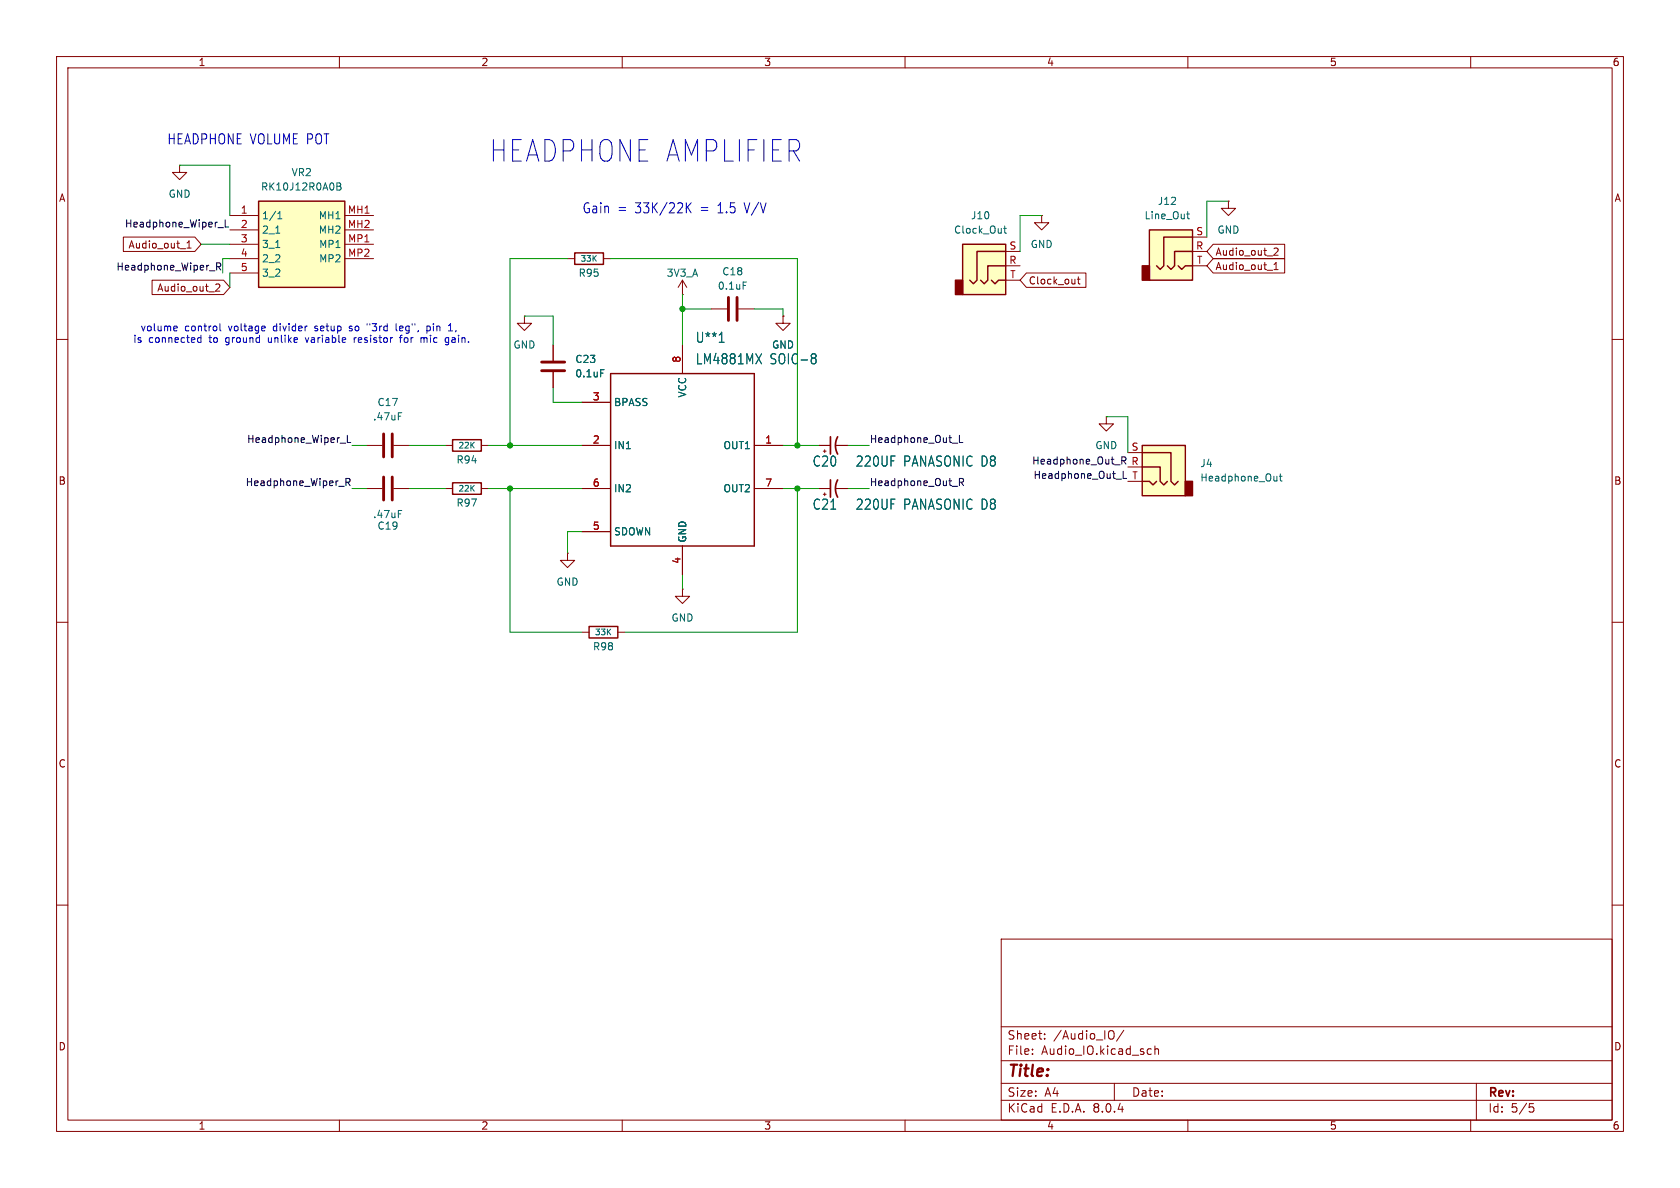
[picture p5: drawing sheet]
<svg xmlns="http://www.w3.org/2000/svg" width="297mm" height="210mm" viewBox="0 0 297 210" stroke-linecap="round" stroke-linejoin="round" font-family="sans-serif">
<g fill="none" stroke="#840000" stroke-width=".18">
<path d="M10 10h277v190h-277zM12 12h273v186h-273zM60 10v2M110 10v2M160 10v2M210 10v2M260 10v2M184.1 38.1v1.3h1.3l-1.3 1.2-1.2-1.2h1.2M184.1 38.1h.1M10 60h2M285 60h2M64.8 86.4h2.8"/>
<path d="M69.6 86.4h2.8M100.3 97.8v1.3h1.3l-1.3 1.2-1.2-1.2h1.2M100.3 97.8h.1M10 110h2M102.9 111.8h1.2M109.2 111.8h1.3M285 110h2M10 160h2M285 160h2M177 166h108v32h-108zM60 198v2M110 198v2"/>
<path d="M160 198v2M177 194.5h108M177 191.5h108M177 187.5h108M177 181.5h108M182.5 186.3v.1M182.5 185.5v.1M184.7 183.6v.1M184.7 182.8v.1M196.7 182.3a1.07 1.07 0 0 1 0 1.3M197 191.5v3M198.7 182.1l-1.3 2"/>
<path d="M203.1 185.4l.4 .1M203.5 186.3l-.4 .1M204.2 185.5l.2-.1 .3 .1 .1 .9M204.2 184.9v1.5M210 198v2M260 198v2M261 191.5v6.5M270.4 195.1h.7M270.5 195.7h.4l.3 .3-.2 .5-.5 .1"/>
</g>
<path d="M67.8 84.3v4.1M69.3 84.3v4.1" fill="none" stroke="#840000" stroke-width=".51"/>
<path d="M70.4 90.2h.6" fill="none" stroke="#006464" stroke-width=".18"/>
<path d="M104.1 110.7h5.1v2.1h-5.1z" fill="none" stroke="#840000" stroke-width=".25"/>
<path d="M170.2 43.2h7.6v8.9h-7.6z" fill="#ffffc2"/>
<path d="M168.9 49.5h1.3v2.6h-1.3z" fill="#840000" stroke="#840000" stroke-width=".25"/>
<path d="M170.2 43.2h7.6v8.9h-7.6zM175.3 49.5l.6 .7 .6-.7h1.3M177.8 47h-3.2v2.5l-.6 .7-.6-.7M177.8 44.5h-5.1v5l-.6 .7-.7-.7M107.9 66h25.4v30.5h-25.4z" fill="none" stroke="#840000" stroke-width=".25"/>
<g fill="none" stroke="#840000" stroke-width=".18">
<path d="M125.7 54.6h2.8M130.6 54.6h2.7M138.4 55.9v1.3h1.3l-1.3 1.2-1.2-1.2h1.2M138.4 55.9h.1M177.8 47h2.5M177.8 44.5h2.5M177.8 49.5h2.5M102.9 78.7h5M102.9 71.1h5M120.6 61v5M133.3 78.7h5.1M144.8 78.7h2"/>
<path d="M145.5 79.8h.5M145.8 79.5v.5M147.8 78.7h2.1M195.6 73.7v1.2h-1.3l1.3 1.3 1.2-1.3h-1.2M195.6 73.7h.1M102.9 94h5M102.9 86.4h5M120.6 96.5v5.1M133.3 86.4h5.1M144.8 86.4h2M145.5 87.4h.5M145.8 87.1v.5"/>
<path d="M147.8 86.4h2.1M120.6 104.1v1.3h1.3l-1.3 1.3-1.2-1.3h1.2M120.6 104.1h.1"/>
</g>
<path d="M177.6 39.9v1.1l.3 .2M131.4 49.9h.6M177.4 40.4h.5M127.2 60.5h.8M133.6 62.5l1 1.8M134.6 62.5l-1 1.8M143.7 62.5l.4 .1 .2 .3-.3 .4M143.7 63.3h.3M144 63.3l.3 .3v.4l-.2 .2-.4 .1" fill="none" stroke="#006464" stroke-width=".18"/>
<path d="M128.8 52.6v4M130.3 52.6v4" fill="none" stroke="#840000" stroke-width=".51"/>
<path d="M146.8 77.2v3.1M148.1 77.2a3.2 3.2 0 0 0 0 3.1M146.8 84.8v3.1M148.1 84.8a3.2 3.2 0 0 0 0 3.1" fill="none" stroke="#840000" stroke-width=".3"/>
<path d="M201.9 78.7h7.6v8.9h-7.6z" fill="#ffffc2"/>
<path d="M209.5 85.1h1.3v2.5h-1.3z" fill="#840000" stroke="#840000" stroke-width=".25"/>
<path d="M101.6 44.7h5.1v2h-5.1zM80 77.7h5.1v2.1h-5.1zM201.9 78.7h7.6v8.9h-7.6zM80 85.3h5.1v2.1h-5.1zM201.9 85.1h1.3l.6 .6 .7-.6M201.9 82.6h3.2v2.5l.6 .6 .7-.6M201.9 80h5.1v5.1l.6 .6 .7-.6" fill="none" stroke="#840000" stroke-width=".25"/>
<g fill="none" stroke="#840000" stroke-width=".18">
<path d="M31.7 29.2v1.3h1.3l-1.3 1.3-1.2-1.3h1.2M31.7 29.2h.1M92.7 55.9v1.3h1.3l-1.3 1.2-1.3-1.2h1.3M92.7 55.9h.1M100.3 45.7h1.3M106.7 45.7h1.2M120.6 52.1h.1M120.6 49.5l-.7 1.3M120.6 49.5v2.6M120.6 49.5l.8 1.3M78.7 78.7h1.3M85.1 78.7h1.3"/>
<path d="M97.8 61v2.8M97.8 65.8v2.8M78.7 86.4h1.3M85.1 86.4h1.3M199.4 82.6h2.5M199.4 80h2.5M199.4 85.1h2.5"/>
</g>
<path d="M106.2 65.3h.6M225.7 84.2v.8M225.7 84.9l-.1 .1M226.2 84.2h.5M226.4 83.8v1.1l.3 .1" fill="none" stroke="#006464" stroke-width=".18"/>
<path d="M95.8 64h4M95.8 65.5h4" fill="none" stroke="#840000" stroke-width=".51"/>
<path d="M45.7 35.6h15.3v15.2h-15.3z" fill="#ffffc2"/>
<path d="M45.7 35.6h15.3v15.2h-15.3z" fill="none" stroke="#840000" stroke-width=".25"/>
<g fill="none" stroke="#840000" stroke-width=".18">
<path d="M40.6 38.1h5.1M61 38.1h5M217.2 35.6v1.2h1.2l-1.2 1.3-1.3-1.3h1.3M217.2 35.6h.1M40.6 40.6h5.1M40.6 43.2h5.1M40.6 45.7h5.1M40.6 48.3h5.1M61 40.6h5M61 43.2h5M61 45.7h5M64.8 78.7h2.8"/>
<path d="M69.6 78.7h2.8"/>
</g>
<path d="M49.1 38.7h.7M49.1 37.8l.4-.4v1.3M59.6 32.3h.4l.2 .3-.2 .3 .2 .2 .1 .3-.2 .2h-.5zM59.6 32.9h.4M48.7 41.2h.8M48.7 43.8h.8M70.4 73h.6" fill="none" stroke="#006464" stroke-width=".18"/>
<path d="M67.8 76.7v4.1M69.3 76.7v4.1" fill="none" stroke="#840000" stroke-width=".51"/>
<path d="M203.2 40.6h7.6v8.9h-7.6z" fill="#ffffc2"/>
<path d="M201.9 47h1.3v2.5h-1.3z" fill="#840000" stroke="#840000" stroke-width=".25"/>
<path d="M203.2 40.6h7.6v8.9h-7.6zM208.3 47l.6 .6 .6-.6h1.3M210.8 44.5h-3.2v2.5l-.6 .6-.6-.6M210.8 41.9h-5.1v5.1l-.6 .6-.6-.6" fill="none" stroke="#840000" stroke-width=".25"/>
<g fill="none" stroke="#840000" stroke-width=".18">
<path d="M21.8 41.9h12.6l1.2 1.3-1.2 1.3h-12.6zM26.9 49.5h12.6l1.1 1.3-1.1 1.3h-12.6zM33.1 43.9h.7M33.1 42.9l.3-.3v1.3M38.1 50.3l.5-.1 .3 .4-.8 .9h.8M138.4 55.9h.1M181.5 48.3h10.5v2.5h-10.5l-1.2-1.3zM190.5 49.4h.4M190.6 48.9v1.1l.3 .2M210.8 44.5h2.6M210.8 41.9h2.6M210.8 47h2.6"/>
<path d="M214.5 43.2h12.6v2.5h-12.6l-1.1-1.2zM214.5 45.7h12.6v2.6h-12.6l-1.1-1.3zM225.2 44l.5-.1 .3 .3-.8 .9h.8M225.2 47.7h.8M225.2 46.8l.4-.4v1.3M97.8 61v2.8M97.8 65.8v2.8M102.9 78.7h5M102.9 71.1h5M120.6 61v5M133.3 78.7h5.1M144.8 78.7h2"/>
<path d="M147.8 78.7h2.1M102.9 86.4h5M102.9 94h5M120.6 96.5v5.1M133.3 86.4h5.1M144.8 86.4h2M147.8 86.4h2.1"/>
</g>
<path d="M209.8 37.8h.5M210 38.5l.3 .2M106.2 65.3h.6M127.2 60.5h.8M133.6 62.5l1 1.8M134.6 62.5l-1 1.8M143.7 62.5l.4 .1 .2 .3-.3 .4M143.7 63.3h.3M144 63.3l.3 .3v.4l-.2 .2-.4 .1" fill="none" stroke="#006464" stroke-width=".18"/>
<g fill="none" stroke="#0f0f0f" stroke-width=".18">
<path d="M39.8 38.9v1.2h.6M38.3 47.1h.6l.1-.2v-.3l-.7-.1v1.2M38.5 40.2h1M38.6 47.1l.4 .6M60.1 78.3h1M61.4 77v1.2h.6M168.3 78.3h1M169.6 77v1.2h.6M61.2 85.2h.6l.1-.2-.1-.3-.6-.1v1.2M61.5 85.2l.4 .6M169.6 85.2h.6l.1-.2v-.3l-.7-.1v1.2M169.9 85.2l.4 .6"/>
<path d="M197.3 84.7h1M198.3 81.4h.6l.1-.2v-.3l-.7-.1v1.2M198.6 83.3v1.3h.6M198.6 81.4l.4 .6"/>
</g>
<g fill="none" stroke="#0000c2" stroke-width=".18">
<path d="M121.3 35.8v1.8M121.5 36.6l.7 1M122.2 35.8l-.9 1.1M30.9 57.6l.4 .1v.2l-.6 .2M31.3 58.4l-.4 .1M35.5 59.3v1.2M35.5 59.7h-.3l-.3 .2M38.9 57.2v1.1l.2 .2M46.7 57.6l.2 .3-.6 .2M46.8 58.4l-.1 .1M54 59.7l.3 .8M61.7 58.4l.2 .1"/>
<path d="M61.9 57.6l-.2 .2 .2 .3M62.6 59.7v.8M63 59.7l-.4 .2M64.9 57.2v.3M70 57.2v1.1l.2 .2M70.8 59.4v1.1M74.9 59.7l.1 .2M75 59.9v.6M75.1 59.7l-.1 .2M75.5 57.7l.3-.1 .3 .3-.1 .5h-.5M75.5 57.6v1.3M79.3 58.5h.7"/>
<path d="M79.3 59.7v1l-.1 .2-.3 .1M79.5 57.4l.1-.2v1.3M34.9 60.3l.3 .2h.3M79.3 60.5h-.3"/>
</g>
<g fill="none" stroke="#009600" stroke-width=".18">
<path d="M31.7 29.2h8.9v8.9M184.1 38.1h-3.8v6.4M217.2 35.6h-3.8v6.3M35.6 43.2h5M40.6 48.3v2.5M40.6 45.7h-1.2v2.6M92.7 55.9h5.1v5.1M100.3 45.7h-10.1v33M107.9 45.7h33.1v33M120.6 52.1v8.9M120.6 54.6h5.1M133.3 54.6h5.1v1.3"/>
<path d="M62.2 78.7h2.6M72.4 78.7h6.3M86.4 78.7h16.5M97.8 68.6v2.5h5.1M138.4 78.7h6.4M149.9 78.7h3.8M195.6 73.7h3.8v6.3M62.2 86.4h2.6M72.4 86.4h6.3M86.4 86.4h16.5M90.2 86.4v25.4h12.7M102.9 94h-2.6v3.8"/>
<path d="M138.4 86.4h6.4M141 86.4v25.4h-30.5M149.9 86.4h3.8M120.6 101.6v2.5"/>
</g>
<g fill="#009600" stroke="#009600" stroke-width=".18">
<circle cx="141" cy="86.4" r=".46"/>
<circle cx="141" cy="78.7" r=".46"/>
<circle cx="120.6" cy="54.6" r=".46"/>
<circle cx="90.2" cy="78.7" r=".46"/>
<circle cx="90.2" cy="86.4" r=".46"/>
</g>
<text font-size="5.3" fill="#0000c2" x="86.4" y="29">HEADPHONE AMPLIFIER</text>
<text font-size="2.8" fill="#840000" x="178" y="190.9">Title:</text>
<g font-size="2.5" fill="#0000c2">
<text x="29.5" y="25.7">HEADPHONE VOLUME POT</text>
<text x="102.9" y="37.9">Gain</text>
<text x="109.1" y="37.9">=</text>
<text x="112.3" y="37.9">33K/22K</text>
<text x="124" y="37.9">=</text>
<text x="127.2" y="37.9">1.5</text>
<text x="132.1" y="37.9">V/V</text>
</g>
<g font-size="2.5" fill="#006464">
<text x="122.9" y="60.8">U**1</text>
<text x="122.9" y="64.6">LM4881MX</text>
<text x="136.1" y="64.6">SOIC-8</text>
<text x="143.6" y="82.7">C20</text>
<text x="151.2" y="82.7">220UF</text>
<text x="159.7" y="82.7">PANASONIC D8</text>
<text x="143.6" y="90.3">C21</text>
<text x="151.2" y="90.3">220UF</text>
<text x="159.7" y="90.3">PANASONIC D8</text>
</g>
<g font-size="2.1" fill="#840000">
<text x="178" y="184">Sheet:</text>
<text x="186.2" y="184">/Audio_IO/</text>
<text x="178" y="186.7">File:</text>
<text x="184.1" y="186.7">Audio_IO.kicad_sch</text>
<text x="178" y="196.9">KiCad</text>
<text x="178" y="194.1">Size:</text>
<text x="184.7" y="194.1">A4</text>
<text x="185.7" y="196.9">E.D.A.</text>
<text x="193.3" y="196.9">8.0.4</text>
<text x="200" y="194.1">Date:</text>
<text x="263" y="194.3">Rev:</text>
<text x="263" y="196.9">Id:</text>
<text x="267.1" y="196.9">5/5</text>
</g>
<g font-size="1.8" fill="#840000">
<text x="35" y="11.9">1</text>
<text x="85" y="11.9">2</text>
<text x="135" y="11.9">3</text>
<text x="185" y="11.9">4</text>
<text x="235" y="11.9">5</text>
<text x="285" y="11.9">6</text>
<text x="10.3" y="35.9">A</text>
<text x="285.3" y="35.9">A</text>
<text x="22.6" y="44.1">Audio_out_1</text>
<text x="214.8" y="45.4">Audio_out_2</text>
<text x="214.8" y="47.9">Audio_out_1</text>
<text x="27.7" y="51.8">Audio_out_2</text>
<text x="181.8" y="50.5">Clock_out</text>
<text x="10.3" y="85.9">B</text>
<text x="285.3" y="85.9">B</text>
<text x="10.3" y="135.9">C</text>
<text x="285.3" y="135.9">C</text>
<text x="10.3" y="185.9">D</text>
<text x="285.3" y="185.9">D</text>
<text x="35" y="199.9">1</text>
<text x="85" y="199.9">2</text>
<text x="135" y="199.9">3</text>
<text x="185" y="199.9">4</text>
<text x="235" y="199.9">5</text>
<text x="285" y="199.9">6</text>
</g>
<g font-size="1.8" fill="#006464">
<text x="29.7" y="35.2">GND</text>
<text x="46" y="33.9">RK10J12R0A0B</text>
<text x="51.5" y="31.3">VR2</text>
<text x="46.2" y="39">1/1</text>
<text x="46.2" y="41.5">2_1</text>
<text x="56.3" y="39">MH1</text>
<text x="56.3" y="41.5">MH2</text>
<text x="168.6" y="41.5">Clock_Out</text>
<text x="171.6" y="39">J10</text>
<text x="202.3" y="39">Line_Out</text>
<text x="204.6" y="36.4">J12</text>
<text x="215.1" y="41.5">GND</text>
<text x="46.2" y="44">3_1</text>
<text x="46.2" y="46.6">2_2</text>
<text x="56.3" y="44">MP1</text>
<text x="56.3" y="46.6">MP2</text>
<text x="182.1" y="44">GND</text>
<text x="46.2" y="49.1">3_2</text>
<text x="102.2" y="49.1">R95</text>
<text x="117.8" y="49.1">3V3_A</text>
<text x="126.8" y="51.4">0.1uF</text>
<text x="127.6" y="48.9">C18</text>
<text x="90.7" y="61.8">GND</text>
<text x="101.6" y="64.4">C23</text>
<text x="136.4" y="61.8">GND</text>
<text x="66.6" y="72">C17</text>
<text x="101.6" y="66.9">0.1uF</text>
<text x="108.5" y="72">BPASS</text>
<text x="121.5" y="70.4" transform="rotate(-90 121.5 70.4)">VCC</text>
<text x="65.8" y="74.5">.47uF</text>
<text x="80.6" y="82.1">R94</text>
<text x="108.5" y="79.6">IN1</text>
<text x="127.8" y="79.6">OUT1</text>
<text x="193.5" y="79.6">GND</text>
<text x="212.1" y="82.8">J4</text>
<text x="80.6" y="89.8">R97</text>
<text x="108.5" y="87.2">IN2</text>
<text x="127.8" y="87.2">OUT2</text>
<text x="212.1" y="85.3">Headphone_Out</text>
<text x="65.8" y="91.8">.47uF</text>
<text x="66.6" y="93.8">C19</text>
<text x="108.5" y="94.8">SDOWN</text>
<text x="121.5" y="96" transform="rotate(-90 121.5 96)">GND</text>
<text x="98.3" y="103.7">GND</text>
<text x="118.6" y="110.1">GND</text>
<text x="104.7" y="115.2">R98</text>
</g>
<g font-size="1.8" fill="#0f0f0f">
<text x="22" y="40.3">Headphone_Wiper_L</text>
<text x="20.5" y="47.9">Headphone_Wiper_R</text>
<text x="43.6" y="78.4">Headphone_Wiper_L</text>
<text x="153.7" y="78.4">Headphone_Out_L</text>
<text x="182.4" y="82.2">Headphone_Out_R</text>
<text x="43.3" y="86">Headphone_Wiper_R</text>
<text x="153.7" y="86">Headphone_Out_R</text>
<text x="182.6" y="84.7">Headphone_Out_L</text>
</g>
<g font-size="1.8" fill="#a90000">
<text x="42.5" y="37.8">1</text>
<text x="42.5" y="40.4">2</text>
<text x="61.4" y="37.8">MH1</text>
<text x="61.4" y="40.4">MH2</text>
<text x="211.4" y="41.7">S</text>
<text x="42.5" y="42.9">3</text>
<text x="42.5" y="45.5">4</text>
<text x="61.4" y="42.9">MP1</text>
<text x="61.4" y="45.5">MP2</text>
<text x="178.3" y="46.7">R</text>
<text x="178.4" y="44.2">S</text>
<text x="211.4" y="44.2">R</text>
<text x="211.5" y="46.7">T</text>
<text x="42.5" y="48">5</text>
<text x="178.5" y="49.3">T</text>
<text x="120.4" y="64.2" transform="rotate(-90 120.4 64.2)">8</text>
<text x="104.7" y="70.9">3</text>
<text x="104.7" y="78.5">2</text>
<text x="135.2" y="78.5">1</text>
<text x="199.9" y="82.3">R</text>
<text x="200" y="79.8">S</text>
<text x="104.7" y="86.1">6</text>
<text x="135.2" y="86.1">7</text>
<text x="200.1" y="84.8">T</text>
<text x="104.7" y="93.7">5</text>
<text x="120.4" y="99.8" transform="rotate(-90 120.4 99.8)">4</text>
</g>
<g font-size="1.8" fill="#0000c2">
<text x="24.8" y="58.8">volume</text>
<text x="32.6" y="58.8">control</text>
<text x="40.5" y="58.8">voltage</text>
<text x="48.6" y="58.8">divider</text>
<text x="56.1" y="58.8">setup</text>
<text x="62.4" y="58.8">so</text>
<text x="65.8" y="58.8">&quot;3rd</text>
<text x="71" y="58.8">leg&quot;,</text>
<text x="76.7" y="58.8">pin</text>
<text x="80.8" y="58.8">1,</text>
<text x="23.5" y="60.8">is</text>
<text x="26.3" y="60.8">connected</text>
<text x="37.1" y="60.8">to</text>
<text x="40.2" y="60.8">ground</text>
<text x="47.9" y="60.8">unlike</text>
<text x="54.7" y="60.8">variable</text>
<text x="63.4" y="60.8">resistor</text>
<text x="71.8" y="60.8">for</text>
<text x="75.6" y="60.8">mic</text>
<text x="80.2" y="60.8">gain.</text>
</g>
<g font-size="1.4" fill="#006464">
<text x="102.5" y="46.5">33K</text>
<text x="80.9" y="79.5">22K</text>
<text x="80.9" y="87.1">22K</text>
<text x="105.1" y="112.5">33K</text>
</g>
</svg>
